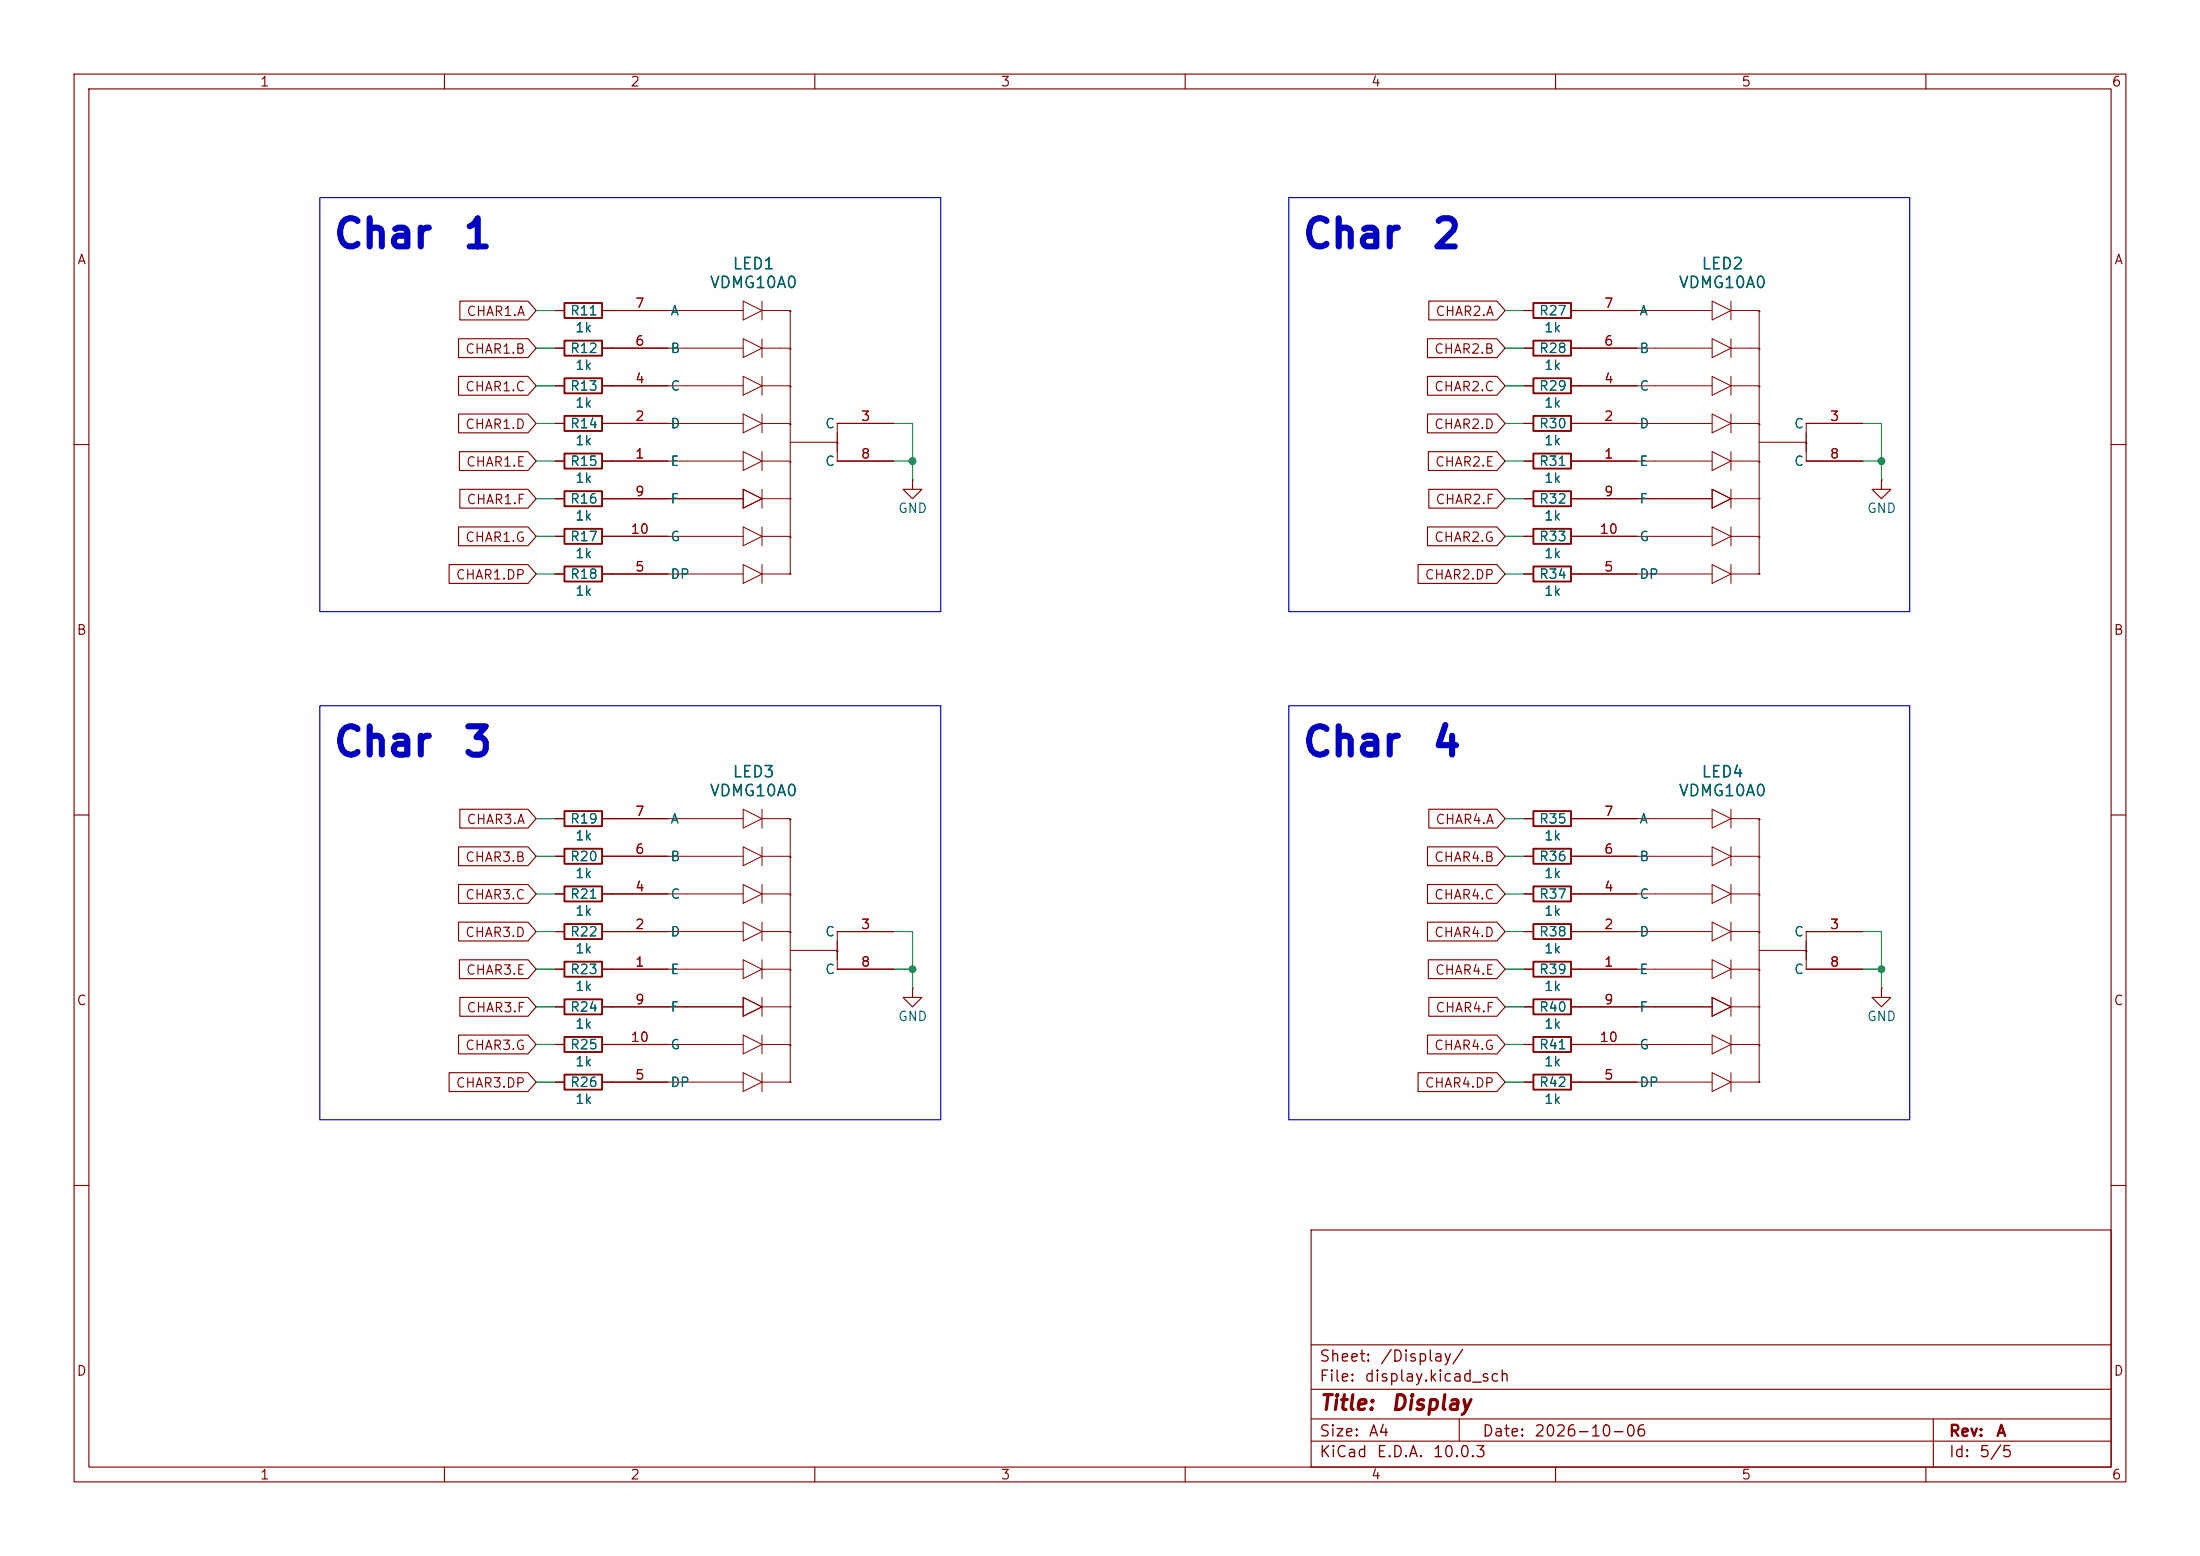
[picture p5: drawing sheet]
<svg xmlns="http://www.w3.org/2000/svg" width="297mm" height="210mm" viewBox="0 0 297 210" stroke-linecap="round" stroke-linejoin="round" font-family="sans-serif">
<g fill="none" stroke="#840000" stroke-width=".15">
<path d="M10 10h277v190h-277zM12 12h273v186h-273zM60 10v2M110 10v2M160 10v2M210 10v2M260 10v2M61.9 45.7h9.4l1.1 1.3-1.1 1.3h-9.4zM61.9 50.8h9.4l1.1 1.3-1.1 1.2h-9.4zM61.9 55.9h9.4l1.1 1.3-1.1 1.2h-9.4zM62.1 40.6h9.2l1.1 1.3-1.1 1.3h-9.2zM74.9 52.1h1.3"/>
<path d="M74.9 57.2h1.3M74.9 41.9h1.3M74.9 47h1.3M81.3 52.1h8.9M81.3 57.2h8.9M81.3 41.9h8.9M81.3 47h8.9M113 57.2h7.6M192.7 45.7h9.4l1.1 1.3-1.1 1.3h-9.4zM192.7 50.8h9.4l1.1 1.3-1.1 1.2h-9.4zM192.7 55.9h9.4l1.1 1.3-1.1 1.2h-9.4zM192.9 40.6h9.2l1.1 1.3-1.1 1.3h-9.2z"/>
<path d="M205.7 52.1h1.3M205.7 57.2h1.3M205.7 41.9h1.3M205.7 47h1.3M212.1 52.1h8.9M212.1 57.2h8.9M212.1 41.9h8.9M212.1 47h8.9M243.8 57.2h7.7M10 60h2M60.6 76.2h10.7l1.1 1.3-1.1 1.2h-10.7zM61.9 71.1h9.4l1.1 1.3-1.1 1.3h-9.4z"/>
<path d="M62 61h9.3l1.1 1.2-1.1 1.3h-9.3zM62.1 66h9.2l1.1 1.3-1.1 1.3h-9.2zM74.9 72.4h1.3M74.9 62.2h1.3M74.9 67.3h1.3M74.9 77.5h1.3M81.3 72.4h8.9M81.3 62.2h8.9M81.3 67.3h8.9M81.3 77.5h8.9M113 62.2h7.6M123.2 64.8v1.2h1.3l-1.3 1.3-1.3-1.3h1.3"/>
<path d="M123.2 64.8h.1M191.4 76.2h10.7l1.1 1.3-1.1 1.2h-10.7zM192.7 71.1h9.4l1.1 1.3-1.1 1.3h-9.4zM192.8 61h9.3l1.1 1.2-1.1 1.3h-9.3zM192.9 66h9.2l1.1 1.3-1.1 1.3h-9.2zM205.7 72.4h1.3M205.7 62.2h1.3M205.7 67.3h1.3M205.7 77.5h1.3M212.1 72.4h8.9M212.1 62.2h8.9M212.1 67.3h8.9"/>
<path d="M212.1 77.5h8.9M243.8 62.2h7.7M254 64.8v1.2h1.3l-1.3 1.3-1.3-1.3h1.3M254 64.8h.1M285 60h2M10 110h2M61.9 119.4h9.4l1.1 1.3-1.1 1.2h-9.4zM61.9 114.3h9.4l1.1 1.3-1.1 1.2h-9.4zM62.1 109.2h9.2l1.1 1.3-1.1 1.3h-9.2zM74.9 110.5h1.3M74.9 115.6h1.3M81.3 110.5h8.9"/>
<path d="M81.3 115.6h8.9M192.7 119.4h9.4l1.1 1.3-1.1 1.2h-9.4zM192.7 114.3h9.4l1.1 1.3-1.1 1.2h-9.4zM192.9 109.2h9.2l1.1 1.3-1.1 1.3h-9.2zM205.7 110.5h1.3M205.7 115.6h1.3M212.1 110.5h8.9M212.1 115.6h8.9M285 110h2M61.9 124.5h9.4l1.1 1.2-1.1 1.3h-9.4zM61.9 139.7h9.4l1.1 1.3-1.1 1.2h-9.4zM62 129.5h9.3l1.1 1.3-1.1 1.3h-9.3z"/>
<path d="M62.1 134.6h9.2l1.1 1.3-1.1 1.3h-9.2zM74.9 130.8h1.3M74.9 125.7h1.3M74.9 135.9h1.3M74.9 120.7h1.3M81.3 130.8h8.9M81.3 125.7h8.9M81.3 135.9h8.9M81.3 120.7h8.9M113 130.8h7.6M113 125.7h7.6M123.2 133.4v1.2h1.3l-1.3 1.3-1.3-1.3h1.3"/>
<path d="M123.2 133.4h.1M192.7 124.5h9.4l1.1 1.2-1.1 1.3h-9.4zM192.7 139.7h9.4l1.1 1.3-1.1 1.2h-9.4zM192.8 129.5h9.3l1.1 1.3-1.1 1.3h-9.3zM192.9 134.6h9.2l1.1 1.3-1.1 1.3h-9.2zM205.7 130.8h1.3M205.7 125.7h1.3M205.7 135.9h1.3M205.7 120.7h1.3M212.1 130.8h8.9M212.1 125.7h8.9M212.1 135.9h8.9"/>
<path d="M212.1 120.7h8.9M243.8 130.8h7.7M243.8 125.7h7.7M254 133.4v1.2h1.3l-1.3 1.3-1.3-1.3h1.3M254 133.4h.1M60.6 144.8h10.7l1.1 1.3-1.1 1.2h-10.7zM74.9 141h1.3M74.9 146.1h1.3M81.3 141h8.9M81.3 146.1h8.9M191.4 144.8h10.7l1.1 1.3-1.1 1.2h-10.7zM205.7 141h1.3"/>
<path d="M205.7 146.1h1.3M212.1 141h8.9M212.1 146.1h8.9M10 160h2M177 166h108v32h-108zM285 160h2M60 198v2M110 198v2M160 198v2M177 194.5h108M177 191.5h108M177 187.5h108"/>
<path d="M177 181.5h108M197 191.5v3M210 198v2M260 198v2M261 191.5v6.5"/>
</g>
<g fill="none" stroke="#840000" stroke-width=".25">
<path d="M76.2 51.1h5.1v2h-5.1zM76.2 56.1h5.1v2.1h-5.1zM76.2 40.9h5.1v2h-5.1zM76.2 46h5.1v2h-5.1zM106.7 42h.1M106.7 47.1h.1M106.7 52.2h.1M106.7 57.3h.1M113.1 59.8h-.1M207 40.9h5.1v2h-5.1zM207 46h5.1v2h-5.1zM207 51.1h5.1v2h-5.1z"/>
<path d="M207 56.1h5.1v2.1h-5.1zM237.5 42h.1M237.5 47.1h.1M237.5 52.2h.1M237.5 57.3h.1M243.9 59.8h-.1M76.2 71.4h5.1v2h-5.1zM76.2 61.2h5.1v2h-5.1zM76.2 66.3h5.1v2h-5.1zM76.2 76.5h5.1v2h-5.1zM106.7 62.3v.1M106.7 67.3h.1"/>
<path d="M106.7 72.5h.1M106.7 77.5h.1M207 76.5h5.1v2h-5.1zM207 71.4h5.1v2h-5.1zM207 66.3h5.1v2h-5.1zM207 61.2h5.1v2h-5.1zM237.5 62.3v.1M237.5 67.3h.1M237.5 72.5h.1M237.5 77.5h.1M76.2 114.6h5.1v2h-5.1zM76.2 109.5h5.1v2h-5.1z"/>
<path d="M76.2 119.6h5.1v2.1h-5.1zM106.7 110.6h.1M106.7 115.7h.1M207 109.5h5.1v2h-5.1zM207 119.6h5.1v2.1h-5.1zM207 114.6h5.1v2h-5.1zM237.5 110.6h.1M237.5 115.7h.1M76.2 129.8h5.1v2h-5.1zM76.2 124.7h5.1v2h-5.1zM76.2 134.9h5.1v2h-5.1zM76.2 140h5.1v2h-5.1z"/>
<path d="M106.7 120.8h.1M106.7 125.8v.1M106.7 130.9h.1M106.7 135.9h.1M113.1 128.4h-.1M207 129.8h5.1v2h-5.1zM207 124.7h5.1v2h-5.1zM207 134.9h5.1v2h-5.1zM207 140h5.1v2h-5.1zM237.5 120.8h.1M237.5 125.8v.1M237.5 130.9h.1"/>
<path d="M237.5 135.9h.1M243.9 128.4h-.1M76.2 145h5.1v2.1h-5.1zM106.7 141.1h.1M106.7 146v.1M207 145h5.1v2.1h-5.1zM237.5 141.1h.1M237.5 146v.1"/>
</g>
<g fill="none" stroke="#840000" stroke-width=".14">
<path d="M90.2 47h10.1M90.2 52.1h10.1M90.2 41.9h10.1M90.2 57.2h10.1M100.3 40.6l2.6 1.3-2.6 1.3zM100.3 45.7l2.6 1.3-2.6 1.3zM100.3 50.8l2.6 1.3-2.6 1.2zM100.3 55.9l2.6 1.3-2.6 1.2zM102.9 47h3.8M102.9 52.1h3.8M102.9 41.9h3.8v35.6h-3.8M102.9 57.2h3.8"/>
<path d="M102.9 40.6v2.6M102.9 45.7v2.6M102.9 50.8v2.5M102.9 55.9v2.5M106.7 59.7h6.3M113 57.2v5M221 47h10.1M221 52.1h10.1M221 41.9h10.1M221 57.2h10.1M231.1 40.6l2.6 1.3-2.6 1.3zM231.1 45.7l2.6 1.3-2.6 1.3z"/>
<path d="M231.1 50.8l2.6 1.3-2.6 1.2zM231.1 55.9l2.6 1.3-2.6 1.2zM233.7 47h3.8M233.7 52.1h3.8M233.7 41.9h3.8v35.6h-3.8M233.7 57.2h3.8M233.7 40.6v2.6M233.7 45.7v2.6M233.7 50.8v2.5M233.7 55.9v2.5M237.5 59.7h6.3M243.8 57.2v5"/>
<path d="M90.2 62.2h10.1M90.2 67.3h10.1M90.2 72.4h10.1M90.2 77.5h10.1M100.3 61l2.6 1.2-2.6 1.3zM100.3 66l2.6 1.3-2.6 1.3zM100.3 71.1l2.6 1.3-2.6 1.3zM100.3 76.2l2.6 1.3-2.6 1.2zM102.9 62.2h3.8M102.9 67.3h3.8M102.9 72.4h3.8M102.9 61v2.5"/>
<path d="M102.9 66v2.6M102.9 71.1v2.6M102.9 76.2v2.5M221 62.2h10.1M221 67.3h10.1M221 72.4h10.1M221 77.5h10.1M231.1 61l2.6 1.2-2.6 1.3zM231.1 66l2.6 1.3-2.6 1.3zM231.1 71.1l2.6 1.3-2.6 1.3zM231.1 76.2l2.6 1.3-2.6 1.2zM233.7 62.2h3.8"/>
<path d="M233.7 67.3h3.8M233.7 72.4h3.8M233.7 61v2.5M233.7 66v2.6M233.7 71.1v2.6M233.7 76.2v2.5M90.2 115.6h10.1M90.2 110.5h10.1M100.3 109.2l2.6 1.3-2.6 1.3zM100.3 114.3l2.6 1.3-2.6 1.2zM100.3 119.4l2.6 1.3-2.6 1.2zM102.9 109.2v2.6"/>
<path d="M102.9 114.3v2.5M102.9 119.4v2.5M102.9 110.5h3.8v35.6h-3.8M102.9 115.6h3.8M221 115.6h10.1M221 110.5h10.1M231.1 109.2l2.6 1.3-2.6 1.3zM231.1 114.3l2.6 1.3-2.6 1.2zM231.1 119.4l2.6 1.3-2.6 1.2zM233.7 109.2v2.6M233.7 114.3v2.5M233.7 119.4v2.5"/>
<path d="M233.7 110.5h3.8v35.6h-3.8M233.7 115.6h3.8M90.2 120.7h10.1M90.2 130.8h10.1M90.2 135.9h10.1M90.2 125.7h10.1M100.3 124.5l2.6 1.2-2.6 1.3zM100.3 129.5l2.6 1.3-2.6 1.3zM100.3 134.6l2.6 1.3-2.6 1.3zM100.3 139.7l2.6 1.3-2.6 1.2zM102.9 124.5v2.5M102.9 129.5v2.6"/>
<path d="M102.9 134.6v2.6M102.9 139.7v2.5M102.9 120.7h3.8M102.9 130.8h3.8M102.9 135.9h3.8M102.9 125.7h3.8M106.7 128.3h6.3M113 125.7v5.1M221 120.7h10.1M221 130.8h10.1M221 135.9h10.1M221 125.7h10.1"/>
<path d="M231.1 124.5l2.6 1.2-2.6 1.3zM231.1 129.5l2.6 1.3-2.6 1.3zM231.1 134.6l2.6 1.3-2.6 1.3zM231.1 139.7l2.6 1.3-2.6 1.2zM233.7 124.5v2.5M233.7 129.5v2.6M233.7 134.6v2.6M233.7 139.7v2.5M233.7 120.7h3.8M233.7 130.8h3.8M233.7 135.9h3.8M233.7 125.7h3.8"/>
<path d="M237.5 128.3h6.3M243.8 125.7v5.1M90.2 141h10.1M90.2 146.1h10.1M100.3 144.8l2.6 1.3-2.6 1.2zM102.9 144.8v2.5M102.9 141h3.8M221 141h10.1M221 146.1h10.1M231.1 144.8l2.6 1.3-2.6 1.2zM233.7 144.8v2.5M233.7 141h3.8"/>
</g>
<g fill="none" stroke="#009600" stroke-width=".15">
<path d="M72.4 41.9h2.5M72.4 47h2.5M72.4 57.2h2.5M72.4 52.1h2.5M120.6 57.2h2.6v7.6M203.2 41.9h2.5M203.2 47h2.5M203.2 57.2h2.5M203.2 52.1h2.5M251.5 57.2h2.5v7.6M72.4 62.2h2.5M72.4 77.5h2.5"/>
<path d="M72.4 72.4h2.5M72.4 67.3h2.5M120.6 62.2h2.6M203.2 62.2h2.5M203.2 77.5h2.5M203.2 72.4h2.5M203.2 67.3h2.5M251.5 62.2h2.5M72.4 110.5h2.5M72.4 115.6h2.5M203.2 110.5h2.5M203.2 115.6h2.5"/>
<path d="M72.4 120.7h2.5M72.4 135.9h2.5M72.4 130.8h2.5M72.4 125.7h2.5M120.6 125.7h2.6v7.7M120.6 130.8h2.6M203.2 120.7h2.5M203.2 135.9h2.5M203.2 130.8h2.5M203.2 125.7h2.5M251.5 125.7h2.5v7.7M251.5 130.8h2.5"/>
<path d="M72.4 141h2.5M72.4 146.1h2.5M203.2 141h2.5M203.2 146.1h2.5"/>
</g>
<path d="M43.2 26.7h83.8v55.9h-83.8zM174 26.7h83.8v55.9h-83.8zM43.2 95.3h83.8v55.8h-83.8zM174 95.3h83.8v55.8h-83.8z" fill="none" stroke="#0000c2" stroke-width=".15"/>
<g fill="#009600" stroke="#009600" stroke-width=".14">
<circle cx="254" cy="62.2" r=".46"/>
<circle cx="123.2" cy="62.2" r=".46"/>
<circle cx="123.2" cy="130.8" r=".46"/>
<circle cx="254" cy="130.8" r=".46"/>
</g>
<g font-size="3.8" fill="#0000c2">
<text x="44.8" y="34.4">Char</text>
<text x="62.3" y="34.4">1</text>
<text x="175.6" y="34.4">Char</text>
<text x="193.1" y="34.4">2</text>
<text x="44.8" y="103">Char</text>
<text x="62.3" y="103">3</text>
<text x="175.6" y="103">Char</text>
<text x="193.1" y="103">4</text>
</g>
<g font-size="2" fill="#840000">
<text x="178" y="190.8">Title:</text>
<text x="187.7" y="190.8">Display</text>
</g>
<g font-size="1.5" fill="#006464">
<text x="95.7" y="39.3">VDMG10A0</text>
<text x="98.8" y="36.7">LED1</text>
<text x="226.5" y="39.3">VDMG10A0</text>
<text x="229.6" y="36.7">LED2</text>
<text x="95.7" y="107.8">VDMG10A0</text>
<text x="98.8" y="105.3">LED3</text>
<text x="226.5" y="107.8">VDMG10A0</text>
<text x="229.6" y="105.3">LED4</text>
</g>
<g font-size="1.5" fill="#840000">
<text x="178" y="184.2">Sheet:</text>
<text x="186.2" y="184.2">/Display/</text>
<text x="178" y="186.9">File:</text>
<text x="184.1" y="186.9">display.kicad_sch</text>
<text x="178" y="197.1">KiCad</text>
<text x="178" y="194.3">Size:</text>
<text x="184.7" y="194.3">A4</text>
<text x="185.7" y="197.1">E.D.A.</text>
<text x="193.3" y="197.1">10.0.3</text>
<text x="200" y="194.3">Date:</text>
<text x="207" y="194.3">2026-10-06</text>
<text x="263" y="194.3">Rev:</text>
<text x="263" y="197.1">Id:</text>
<text x="267.1" y="197.1">5/5</text>
<text x="269.4" y="194.3">A</text>
</g>
<g font-size="1.3" fill="#840000">
<text x="35" y="12">1</text>
<text x="85" y="12">2</text>
<text x="135" y="12">3</text>
<text x="185" y="12">4</text>
<text x="235" y="12">5</text>
<text x="285" y="12">6</text>
<text x="10.3" y="36">A</text>
<text x="285.3" y="36">A</text>
<text x="62.9" y="43">CHAR1.A</text>
<text x="193.7" y="43">CHAR2.A</text>
<text x="62.7" y="48.1">CHAR1.B</text>
<text x="62.7" y="53.1">CHAR1.C</text>
<text x="193.5" y="48.1">CHAR2.B</text>
<text x="193.5" y="53.1">CHAR2.C</text>
<text x="62.7" y="58.2">CHAR1.D</text>
<text x="193.5" y="58.2">CHAR2.D</text>
<text x="62.8" y="63.3">CHAR1.E</text>
<text x="193.6" y="63.3">CHAR2.E</text>
<text x="62.9" y="68.4">CHAR1.F</text>
<text x="193.7" y="68.4">CHAR2.F</text>
<text x="62.7" y="73.5">CHAR1.G</text>
<text x="193.5" y="73.5">CHAR2.G</text>
<text x="61.4" y="78.5">CHAR1.DP</text>
<text x="192.3" y="78.5">CHAR2.DP</text>
<text x="10.3" y="86">B</text>
<text x="285.3" y="86">B</text>
<text x="62.9" y="111.6">CHAR3.A</text>
<text x="193.7" y="111.6">CHAR4.A</text>
<text x="62.7" y="116.6">CHAR3.B</text>
<text x="193.5" y="116.6">CHAR4.B</text>
<text x="62.7" y="121.7">CHAR3.C</text>
<text x="193.5" y="121.7">CHAR4.C</text>
<text x="62.7" y="126.8">CHAR3.D</text>
<text x="62.8" y="131.9">CHAR3.E</text>
<text x="193.5" y="126.8">CHAR4.D</text>
<text x="193.6" y="131.9">CHAR4.E</text>
<text x="10.3" y="136">C</text>
<text x="62.9" y="137">CHAR3.F</text>
<text x="193.7" y="137">CHAR4.F</text>
<text x="285.3" y="136">C</text>
<text x="62.7" y="142">CHAR3.G</text>
<text x="193.5" y="142">CHAR4.G</text>
<text x="61.4" y="147.1">CHAR3.DP</text>
<text x="192.3" y="147.1">CHAR4.DP</text>
<text x="10.3" y="186">D</text>
<text x="285.3" y="186">D</text>
<text x="35" y="200">1</text>
<text x="85" y="200">2</text>
<text x="135" y="200">3</text>
<text x="185" y="200">4</text>
<text x="235" y="200">5</text>
<text x="285" y="200">6</text>
</g>
<g font-size="1.3" fill="#a90000">
<text x="85.7" y="41.9">7</text>
<text x="216.5" y="41.9">7</text>
<text x="85.7" y="47">6</text>
<text x="216.5" y="47">6</text>
<text x="85.7" y="52">4</text>
<text x="216.5" y="52">4</text>
<text x="85.7" y="57.1">2</text>
<text x="116.1" y="57.1">3</text>
<text x="216.5" y="57.1">2</text>
<text x="246.9" y="57.1">3</text>
<text x="85.7" y="62.2">1</text>
<text x="116.1" y="62.2">8</text>
<text x="216.5" y="62.2">1</text>
<text x="246.9" y="62.2">8</text>
<text x="85.7" y="67.3">9</text>
<text x="216.5" y="67.3">9</text>
<text x="85" y="72.4">10</text>
<text x="85.7" y="77.4">5</text>
<text x="215.9" y="72.4">10</text>
<text x="216.5" y="77.4">5</text>
<text x="85.7" y="110.5">7</text>
<text x="216.5" y="110.5">7</text>
<text x="85.7" y="115.5">6</text>
<text x="216.5" y="115.5">6</text>
<text x="85.7" y="125.7">2</text>
<text x="85.7" y="120.6">4</text>
<text x="116.1" y="125.7">3</text>
<text x="216.5" y="125.7">2</text>
<text x="216.5" y="120.6">4</text>
<text x="246.9" y="125.7">3</text>
<text x="85.7" y="130.8">1</text>
<text x="116.1" y="130.8">8</text>
<text x="216.5" y="130.8">1</text>
<text x="246.9" y="130.8">8</text>
<text x="85.7" y="135.9">9</text>
<text x="216.5" y="135.9">9</text>
<text x="85" y="140.9">10</text>
<text x="215.9" y="140.9">10</text>
<text x="85.7" y="146">5</text>
<text x="216.5" y="146">5</text>
</g>
<g font-size="1.3" fill="#006464">
<text x="76.9" y="42.9">R11</text>
<text x="76.9" y="48">R12</text>
<text x="77.6" y="45.2">1k</text>
<text x="90.4" y="48">B</text>
<text x="90.4" y="42.9">A</text>
<text x="207.7" y="42.9">R27</text>
<text x="207.7" y="48">R28</text>
<text x="208.4" y="45.2">1k</text>
<text x="221.2" y="48">B</text>
<text x="221.2" y="42.9">A</text>
<text x="76.9" y="53">R13</text>
<text x="77.6" y="50.2">1k</text>
<text x="90.4" y="53">C</text>
<text x="207.7" y="53">R29</text>
<text x="208.4" y="50.2">1k</text>
<text x="221.2" y="53">C</text>
<text x="76.9" y="58.1">R14</text>
<text x="77.6" y="55.3">1k</text>
<text x="90.4" y="58.1">D</text>
<text x="111.3" y="58.1">C</text>
<text x="207.7" y="58.1">R30</text>
<text x="208.4" y="55.3">1k</text>
<text x="221.2" y="58.1">D</text>
<text x="242.1" y="58.1">C</text>
<text x="76.9" y="63.2">R15</text>
<text x="77.6" y="60.4">1k</text>
<text x="77.6" y="65.5">1k</text>
<text x="90.4" y="63.2">E</text>
<text x="111.3" y="63.2">C</text>
<text x="207.7" y="63.2">R31</text>
<text x="208.4" y="65.5">1k</text>
<text x="208.4" y="60.4">1k</text>
<text x="221.2" y="63.2">E</text>
<text x="242.1" y="63.2">C</text>
<text x="76.9" y="68.3">R16</text>
<text x="77.6" y="70.6">1k</text>
<text x="90.4" y="68.3">F</text>
<text x="121.2" y="69.6">GND</text>
<text x="207.7" y="68.3">R32</text>
<text x="208.4" y="70.6">1k</text>
<text x="221.2" y="68.3">F</text>
<text x="252" y="69.6">GND</text>
<text x="76.9" y="73.4">R17</text>
<text x="77.6" y="75.6">1k</text>
<text x="90.4" y="73.4">G</text>
<text x="207.7" y="73.4">R33</text>
<text x="208.4" y="75.6">1k</text>
<text x="221.2" y="73.4">G</text>
<text x="76.9" y="78.4">R18</text>
<text x="77.6" y="80.7">1k</text>
<text x="90.4" y="78.4">DP</text>
<text x="207.7" y="78.4">R34</text>
<text x="208.4" y="80.7">1k</text>
<text x="221.2" y="78.4">DP</text>
<text x="76.9" y="111.5">R19</text>
<text x="77.6" y="113.7">1k</text>
<text x="90.4" y="111.5">A</text>
<text x="207.7" y="111.5">R35</text>
<text x="208.4" y="113.7">1k</text>
<text x="221.2" y="111.5">A</text>
<text x="76.9" y="116.5">R20</text>
<text x="77.6" y="118.8">1k</text>
<text x="90.4" y="116.5">B</text>
<text x="207.7" y="116.5">R36</text>
<text x="208.4" y="118.8">1k</text>
<text x="221.2" y="116.5">B</text>
<text x="76.9" y="121.6">R21</text>
<text x="77.6" y="123.9">1k</text>
<text x="90.4" y="121.6">C</text>
<text x="207.7" y="121.6">R37</text>
<text x="208.4" y="123.9">1k</text>
<text x="221.2" y="121.6">C</text>
<text x="76.9" y="131.8">R23</text>
<text x="76.9" y="126.7">R22</text>
<text x="77.6" y="129">1k</text>
<text x="90.4" y="131.8">E</text>
<text x="90.4" y="126.7">D</text>
<text x="111.3" y="126.7">C</text>
<text x="111.3" y="131.8">C</text>
<text x="207.7" y="131.8">R39</text>
<text x="207.7" y="126.7">R38</text>
<text x="208.4" y="129">1k</text>
<text x="221.2" y="131.8">E</text>
<text x="221.2" y="126.7">D</text>
<text x="242.1" y="126.7">C</text>
<text x="242.1" y="131.8">C</text>
<text x="76.9" y="136.9">R24</text>
<text x="77.6" y="134.1">1k</text>
<text x="90.4" y="136.9">F</text>
<text x="207.7" y="136.9">R40</text>
<text x="208.4" y="134.1">1k</text>
<text x="221.2" y="136.9">F</text>
<text x="76.9" y="141.9">R25</text>
<text x="77.6" y="139.1">1k</text>
<text x="90.4" y="141.9">G</text>
<text x="121.2" y="138.1">GND</text>
<text x="207.7" y="141.9">R41</text>
<text x="208.4" y="139.1">1k</text>
<text x="221.2" y="141.9">G</text>
<text x="252" y="138.1">GND</text>
<text x="76.9" y="147">R26</text>
<text x="77.6" y="144.2">1k</text>
<text x="77.6" y="149.3">1k</text>
<text x="90.4" y="147">DP</text>
<text x="207.7" y="147">R42</text>
<text x="208.4" y="144.2">1k</text>
<text x="208.4" y="149.3">1k</text>
<text x="221.2" y="147">DP</text>
</g>
</svg>
